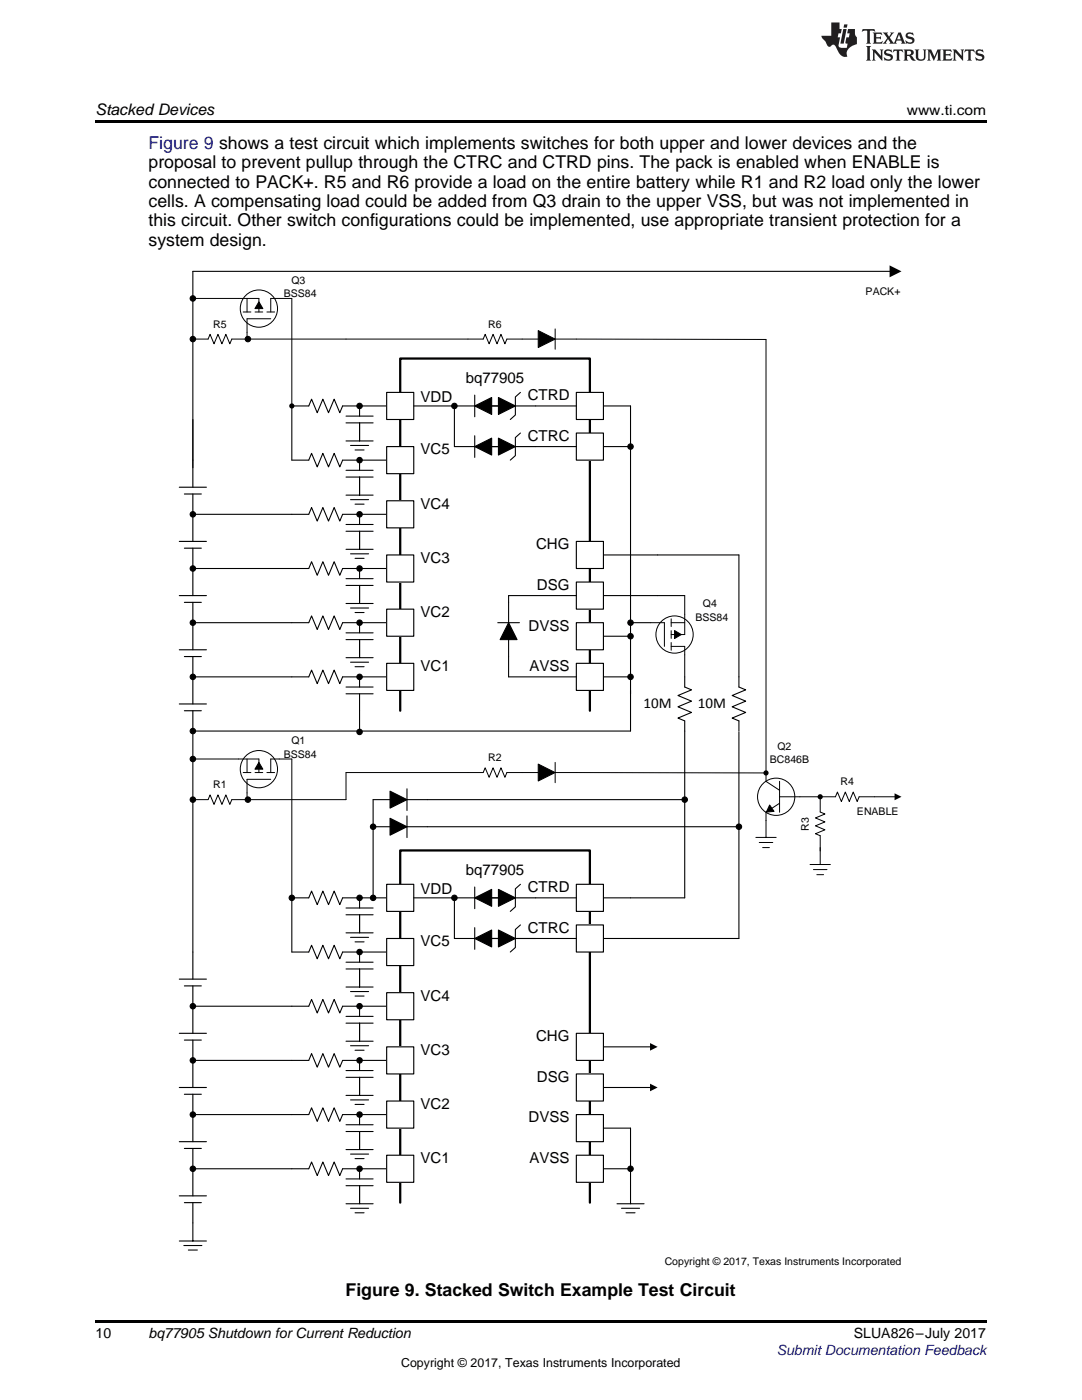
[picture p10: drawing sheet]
<svg xmlns="http://www.w3.org/2000/svg" width="216mm" height="279mm" viewBox="0 0 216 279" stroke-linecap="round" stroke-linejoin="round" font-family="sans-serif">
<path d="M19 263.5h177.8v.6h-177.8z" fill="#000"/>
<path d="M79.9 141.8v-70.2h37.8v70.2" fill="none" stroke="#000" stroke-width=".45"/>
<path d="M71.7 81h5.5M71.7 91.8h5.5M71.7 102.6h5.5M71.7 113.5h5.5" fill="none" stroke="#000" stroke-width=".22"/>
<path d="M77.2 78.3h5.4v5.4h-5.4z" fill-rule="evenodd" fill="#fff"/>
<path d="M77.2 78.3h5.4v5.4h-5.4z" fill="none" stroke="#000" stroke-width=".23"/>
<path d="M77.2 89.1h5.4v5.4h-5.4z" fill-rule="evenodd" fill="#fff"/>
<path d="M77.2 89.1h5.4v5.4h-5.4z" fill="none" stroke="#000" stroke-width=".23"/>
<path d="M77.2 99.9h5.4v5.4h-5.4z" fill-rule="evenodd" fill="#fff"/>
<path d="M77.2 99.9h5.4v5.4h-5.4z" fill="none" stroke="#000" stroke-width=".23"/>
<path d="M77.2 110.8h5.4v5.4h-5.4z" fill-rule="evenodd" fill="#fff"/>
<path d="M77.2 110.8h5.4v5.4h-5.4z" fill="none" stroke="#000" stroke-width=".23"/>
<path d="M120.4 127h5.4M120.4 135.1h5.4" fill="none" stroke="#000" stroke-width=".22"/>
<path d="M115 124.3h5.4v5.4h-5.4z" fill-rule="evenodd" fill="#fff"/>
<path d="M115 124.3h5.4v5.4h-5.4z" fill="none" stroke="#000" stroke-width=".23"/>
<path d="M115 132.4h5.4v5.4h-5.4z" fill-rule="evenodd" fill="#fff"/>
<path d="M115 132.4h5.4v5.4h-5.4z" fill="none" stroke="#000" stroke-width=".23"/>
<path d="M71.7 124.3h5.5M71.7 135.1h5.5" fill="none" stroke="#000" stroke-width=".22"/>
<path d="M77.2 121.6h5.4v5.4h-5.4z" fill-rule="evenodd" fill="#fff"/>
<path d="M77.2 121.6h5.4v5.4h-5.4z" fill="none" stroke="#000" stroke-width=".23"/>
<path d="M77.2 132.4h5.4v5.4h-5.4z" fill-rule="evenodd" fill="#fff"/>
<g fill="none" stroke="#000" stroke-width=".23">
<path d="M35.8 97.2h5.4M36.8 98.6h3.4M38.5 91.8v5.4M38.5 98.6v9.5M35.8 118.9h5.4M35.8 108.1h5.4M36.8 109.4h3.4M38.5 109.4v9.5M35.8 129.7h5.4M36.8 131h3.4M36.8 120.2h3.4M38.5 120.2v9.5"/>
<path d="M38.5 131v9.5M77.2 132.4h5.4v5.4h-5.4zM35.8 140.5h5.4M36.8 141.8h3.4M38.5 141.8v4.1"/>
</g>
<g fill="none" stroke="#000" stroke-width=".22">
<path d="M177.8 54.2h-139.3v39.2M69 95.2h5.5M69 93.9h5.5M69 98.8h5.5M69 84.4h5.5M69 83h5.5M69 88h5.5M69.9 99.7h3.6M69.9 88.9h3.6M70.8 89.8h1.8M71.7 83v-2h-3.3l-.6 1.4-1.1-2.7-1.1 2.7-1.2-2.7-1.1 2.7-1.1-2.7-.6 1.3h-3.4v10.8h3.4l.6-1.3 1.1 2.7 1.1-2.7 1.2 2.7 1.1-2.7 1.1 2.7 .6-1.4h3.3v2.1M71.7 84.4v3.6"/>
<path d="M71.7 95.2v3.6M38.5 102.6h23.1l.6-1.3 1.1 2.7 1.1-2.7 1.2 2.7 1.1-2.7 1.1 2.7 .6-1.4h3.3v2.1M38.5 113.5h23.1l.6-1.4 1.1 2.7 1.1-2.7 1.2 2.7 1.1-2.7 1.1 2.7 .6-1.3h3.3v2M69 106h5.5M69 104.7h5.5M69 109.6h5.5M69 116.8h5.5M69 115.5h5.5M69.9 110.5h3.6M70.8 100.6h1.8M70.8 111.4h1.8M71.7 106v3.6"/>
<path d="M71.7 116.8v3.6M120.4 110.8h10.8M120.4 118.9h10.8M38.5 124.3h23.1l.6-1.4 1.1 2.7 1.1-2.7 1.2 2.7 1.1-2.7 1.1 2.7 .6-1.3h3.3v2M38.5 135.1h23.1l.6-1.4 1.1 2.7 1.1-2.7 1.2 2.7 1.1-2.7 1.1 2.7 .6-1.3h3.3v2M69 120.4h5.5M69 127.6h5.5M69 126.3h5.5M69 131.3h5.5M69 138.5h5.5M69 137.1h5.5M69.9 121.3h3.6"/>
<path d="M69.9 132.2h3.6M70.8 122.2h1.8M70.8 133.1h1.8M71.7 127.6v3.7M71.7 138.5v3.3M125.8 127v11.5"/>
<circle cx="71.7" cy="91.8" r=".54"/>
<circle cx="71.7" cy="81" r=".54"/>
<circle cx="38.5" cy="102.6" r=".54"/>
<circle cx="38.5" cy="113.5" r=".54"/>
<circle cx="71.7" cy="113.5" r=".54"/>
<circle cx="71.7" cy="102.6" r=".54"/>
<circle cx="38.5" cy="124.3" r=".54"/>
<circle cx="38.5" cy="135.1" r=".54"/>
<circle cx="71.7" cy="124.3" r=".54"/>
<circle cx="71.7" cy="135.1" r=".54"/>
<circle cx="125.8" cy="135.1" r=".54"/>
</g>
<g fill="#000">
<path d="M177.5 53l2.4 1.2-2.4 1.1z"/>
<circle cx="71.7" cy="91.8" r=".54"/>
<circle cx="71.7" cy="81" r=".54"/>
<circle cx="38.5" cy="102.6" r=".54"/>
<circle cx="38.5" cy="113.5" r=".54"/>
<circle cx="71.7" cy="113.5" r=".54"/>
<circle cx="71.7" cy="102.6" r=".54"/>
<circle cx="38.5" cy="124.3" r=".54"/>
<circle cx="38.5" cy="135.1" r=".54"/>
<circle cx="71.7" cy="124.3" r=".54"/>
<circle cx="71.7" cy="135.1" r=".54"/>
<circle cx="125.8" cy="135.1" r=".54"/>
</g>
<path d="M115 108.1h5.4v5.4h-5.4z" fill-rule="evenodd" fill="#fff"/>
<path d="M115 108.1h5.4v5.4h-5.4z" fill="none" stroke="#000" stroke-width=".23"/>
<path d="M115 116.2h5.4v5.4h-5.4z" fill-rule="evenodd" fill="#fff"/>
<path d="M115 116.2h5.4v5.4h-5.4z" fill="none" stroke="#000" stroke-width=".23"/>
<path d="M120.4 81h5.4M120.4 89.1h5.4" fill="none" stroke="#000" stroke-width=".22"/>
<path d="M115 78.3h5.4v5.4h-5.4z" fill-rule="evenodd" fill="#fff"/>
<path d="M115 78.3h5.4v5.4h-5.4z" fill="none" stroke="#000" stroke-width=".23"/>
<path d="M115 86.4h5.4v5.4h-5.4z" fill-rule="evenodd" fill="#fff"/>
<path d="M96.1 81h10.8M96.1 89.1h10.8M115 86.4h5.4v5.4h-5.4z" fill="none" stroke="#000" stroke-width=".23"/>
<g fill="#000">
<path d="M99.5 79.3l3.3 1.7-3.3 1.7z" fill-rule="evenodd"/>
<path d="M99.5 87.4l3.3 1.7-3.3 1.7z" fill-rule="evenodd"/>
<circle cx="90.7" cy="81" r=".54"/>
<circle cx="125.8" cy="89.1" r=".54"/>
<circle cx="125.8" cy="127" r=".54"/>
</g>
<g fill="none" stroke="#000" stroke-width=".22">
<path d="M99.5 79.3l3.3 1.7-3.3 1.7zM103.8 78.3l-1 .9v3.6l-1 .9M82.6 81h8.1v8.1M99.5 87.4l3.3 1.7-3.3 1.7zM103.8 86.4l-1 .9v3.6l-1 .9M106.9 81h8.1M106.9 89.1h8.1M125.8 81v46M71.7 179.2h5.5M71.7 190h5.5M71.7 200.8h5.5M71.7 211.6h5.5"/>
<circle cx="90.7" cy="81" r=".54"/>
<circle cx="125.8" cy="89.1" r=".54"/>
<circle cx="125.8" cy="127" r=".54"/>
</g>
<path d="M79.9 240v-70.3h37.8v70.3" fill="none" stroke="#000" stroke-width=".45"/>
<path d="M77.2 176.5h5.4v5.4h-5.4z" fill-rule="evenodd" fill="#fff"/>
<path d="M77.2 176.5h5.4v5.4h-5.4z" fill="none" stroke="#000" stroke-width=".23"/>
<path d="M77.2 187.3h5.4v5.4h-5.4z" fill-rule="evenodd" fill="#fff"/>
<path d="M77.2 187.3h5.4v5.4h-5.4z" fill="none" stroke="#000" stroke-width=".23"/>
<path d="M77.2 198.1h5.4v5.4h-5.4z" fill-rule="evenodd" fill="#fff"/>
<path d="M77.2 198.1h5.4v5.4h-5.4z" fill="none" stroke="#000" stroke-width=".23"/>
<path d="M77.2 208.9h5.4v5.4h-5.4z" fill-rule="evenodd" fill="#fff"/>
<path d="M77.2 208.9h5.4v5.4h-5.4z" fill="none" stroke="#000" stroke-width=".23"/>
<path d="M120.4 225.1h5.4M120.4 233.3h5.4" fill="none" stroke="#000" stroke-width=".22"/>
<path d="M115 222.4h5.4v5.4h-5.4z" fill-rule="evenodd" fill="#fff"/>
<path d="M115 222.4h5.4v5.4h-5.4z" fill="none" stroke="#000" stroke-width=".23"/>
<path d="M115 230.5h5.4v5.5h-5.4z" fill-rule="evenodd" fill="#fff"/>
<path d="M115 230.5h5.4v5.5h-5.4z" fill="none" stroke="#000" stroke-width=".23"/>
<path d="M71.7 222.4h5.5M71.7 233.3h5.5" fill="none" stroke="#000" stroke-width=".22"/>
<path d="M77.2 219.7h5.4v5.4h-5.4z" fill-rule="evenodd" fill="#fff"/>
<path d="M77.2 219.7h5.4v5.4h-5.4z" fill="none" stroke="#000" stroke-width=".23"/>
<path d="M77.2 230.5h5.4v5.5h-5.4z" fill-rule="evenodd" fill="#fff"/>
<g fill="none" stroke="#000" stroke-width=".23">
<path d="M35.8 195.4h5.4M36.8 196.8h3.4M38.5 190v5.4M38.5 196.8v9.4M35.8 217h5.4M35.8 206.2h5.4M36.8 218.4h3.4M36.8 207.6h3.4M38.5 207.6v9.4M38.5 218.4v9.4M35.8 238.7h5.4M35.8 227.8h5.4"/>
<path d="M36.8 229.2h3.4M38.5 229.2v9.5M77.2 230.5h5.4v5.5h-5.4zM36.8 240h3.4M38.5 240v4.1"/>
</g>
<g fill="none" stroke="#000" stroke-width=".22">
<path d="M38.5 145.9v44.1M69 193.4h5.5M69 192h5.5M69 197h5.5M69 182.6h5.5M69 181.2h5.5M69 186.2h5.5M69.9 197.9h3.6M69.9 187.1h3.6M70.8 198.8h1.8M70.8 188h1.8M71.7 181.2v-2h-3.3l-.6 1.3-1.1-2.7-1.1 2.7-1.2-2.7-1.1 2.7-1.1-2.7-.6 1.4h-3.4v10.8h3.4l.6-1.4 1.1 2.8 1.1-2.8 1.2 2.8 1.1-2.8 1.1 2.8 .6-1.4h3.3v2"/>
<path d="M71.7 182.6v3.6M71.7 193.4v3.6M38.5 200.8h23.1l.6-1.3 1.1 2.7 1.1-2.7 1.2 2.7 1.1-2.7 1.1 2.7 .6-1.4h3.3v2M38.5 211.6h23.1l.6-1.3 1.1 2.7 1.1-2.7 1.2 2.7 1.1-2.7 1.1 2.7 .6-1.4h3.3v2.1M69 204.2h5.5M69 202.8h5.5M69 207.8h5.5M69 215h5.5M69 213.7h5.5M69 218.6h5.5M69.9 208.7h3.6M69.9 219.5h3.6"/>
<path d="M70.8 209.6h1.8M71.7 204.2v3.6M71.7 215v3.6M120.4 208.9h9.5M120.4 217h9.5M38.5 222.4h23.1l.6-1.3 1.1 2.7 1.1-2.7 1.2 2.7 1.1-2.7 1.1 2.7 .6-1.4h3.3v2.1M38.5 233.3h23.1l.6-1.4 1.1 2.7 1.1-2.7 1.2 2.7 1.1-2.7 1.1 2.7 .6-1.3h3.3v2M69 225.8h5.5M69 224.5h5.5M69 229.4h5.5M69 236.6h5.5M69 235.3h5.5"/>
<path d="M69.9 230.3h3.6M70.8 220.4h1.8M70.8 231.2h1.8M71.7 225.8v3.6M71.7 236.6v3.6M125.8 225.1v15.1M35.8 247.7h5.4M36.7 248.6h3.6M37.6 249.5h1.8M38.5 244.1v3.6M69 240.2h5.5M69.9 241.1h3.6"/>
<path d="M70.8 242h1.8M123.1 240.2h5.4M124 241.1h3.6M124.9 242h1.8"/>
<circle cx="71.7" cy="179.2" r=".54"/>
<circle cx="71.7" cy="190" r=".54"/>
<circle cx="38.5" cy="200.8" r=".54"/>
<circle cx="38.5" cy="211.6" r=".54"/>
<circle cx="71.7" cy="211.6" r=".54"/>
<circle cx="71.7" cy="200.8" r=".54"/>
<circle cx="38.5" cy="222.4" r=".54"/>
<circle cx="38.5" cy="233.3" r=".54"/>
<circle cx="71.7" cy="222.4" r=".54"/>
<circle cx="71.7" cy="233.3" r=".54"/>
<circle cx="125.8" cy="233.3" r=".54"/>
</g>
<g fill="#000">
<path d="M129.7 208.2l1.5 .7-1.5 .8zM129.7 216.3l1.5 .7-1.5 .8z"/>
<circle cx="71.7" cy="179.2" r=".54"/>
<circle cx="71.7" cy="190" r=".54"/>
<circle cx="38.5" cy="200.8" r=".54"/>
<circle cx="38.5" cy="211.6" r=".54"/>
<circle cx="71.7" cy="211.6" r=".54"/>
<circle cx="71.7" cy="200.8" r=".54"/>
<circle cx="38.5" cy="222.4" r=".54"/>
<circle cx="38.5" cy="233.3" r=".54"/>
<circle cx="71.7" cy="222.4" r=".54"/>
<circle cx="71.7" cy="233.3" r=".54"/>
<circle cx="125.8" cy="233.3" r=".54"/>
</g>
<path d="M115 206.2h5.4v5.4h-5.4z" fill-rule="evenodd" fill="#fff"/>
<path d="M115 206.2h5.4v5.4h-5.4z" fill="none" stroke="#000" stroke-width=".23"/>
<path d="M115 214.3h5.4v5.4h-5.4z" fill-rule="evenodd" fill="#fff"/>
<path d="M115 214.3h5.4v5.4h-5.4z" fill="none" stroke="#000" stroke-width=".23"/>
<path d="M120.4 179.2h5.4M120.4 187.3h5.4" fill="none" stroke="#000" stroke-width=".22"/>
<path d="M115 176.5h5.4v5.4h-5.4z" fill-rule="evenodd" fill="#fff"/>
<path d="M115 176.5h5.4v5.4h-5.4z" fill="none" stroke="#000" stroke-width=".23"/>
<path d="M115 184.6h5.4v5.4h-5.4z" fill-rule="evenodd" fill="#fff"/>
<path d="M96.1 179.2h10.8M96.1 187.3h10.8M115 184.6h5.4v5.4h-5.4z" fill="none" stroke="#000" stroke-width=".23"/>
<g fill="#000">
<path d="M51.7 60.2l.8 1.4h-1.6zM107.4 66l3.4 1.7-3.4 1.7zM134.6 125.8l1.4 .8-1.4 .8zM51.7 152.2l.8 1.3h-1.6zM107.4 152.5l3.4 1.7-3.4 1.7zM178.5 158.3l1.4 .7-1.4 .7zM153.6 160.7l.9 1.2-1.6 .2z"/>
<path d="M94.7 89.1l3.4-1.7v3.4z" fill-rule="evenodd"/>
<path d="M94.7 81l3.4-1.7v3.4z" fill-rule="evenodd"/>
<path d="M101.5 124.3l1.7 3.3h-3.4z" fill-rule="evenodd"/>
<path d="M77.8 157.9l3.4 1.7-3.4 1.7z" fill-rule="evenodd"/>
<path d="M77.8 163.3l3.4 1.7-3.4 1.7z" fill-rule="evenodd"/>
<path d="M94.7 179.2l3.4-1.7v3.4z" fill-rule="evenodd"/>
<path d="M99.5 177.5l3.3 1.7-3.3 1.7z" fill-rule="evenodd"/>
<path d="M94.7 187.3l3.4-1.7v3.4z" fill-rule="evenodd"/>
<path d="M99.5 185.6l3.3 1.7-3.3 1.7z" fill-rule="evenodd"/>
<circle cx="38.5" cy="59.6" r=".54"/>
<circle cx="38.5" cy="67.7" r=".54"/>
<circle cx="49.5" cy="67.7" r=".54"/>
<circle cx="58.2" cy="81" r=".52"/>
<circle cx="125.8" cy="124.3" r=".54"/>
<circle cx="38.5" cy="159.6" r=".54"/>
<circle cx="38.5" cy="151.5" r=".54"/>
<circle cx="38.5" cy="145.9" r=".54"/>
<circle cx="49.5" cy="159.6" r=".54"/>
<circle cx="71.7" cy="146.1" r=".54"/>
<circle cx="136.6" cy="159.6" r=".54"/>
<circle cx="152.8" cy="154.3" r=".52"/>
<circle cx="163.7" cy="159" r=".52"/>
<circle cx="58.2" cy="179.2" r=".54"/>
<circle cx="74.5" cy="179.2" r=".54"/>
<circle cx="74.5" cy="165" r=".54"/>
<circle cx="90.7" cy="179.2" r=".54"/>
<circle cx="147.4" cy="165" r=".54"/>
</g>
<g fill="none" stroke="#000" stroke-width=".22">
<path d="M94.7 78.9v4.3M90.7 89.1h10.8M90.7 81h10.8M94.7 89.1l3.4-1.7v3.4zM94.7 81l3.4-1.7v3.4zM94.7 87v4.3M115 118.9h-13.5v16.2h13.5M131.2 110.8h16.2v26.3l1.4 .6-2.7 1.1 2.7 1.1-2.7 1.2 2.7 1.1-2.7 1.1 1.3 .6v2M131.2 118.9h5.4M99.3 124.3h4.3M101.5 124.3l1.7 3.3h-3.4zM125.8 137.8v8.1h-87.3"/>
<path d="M125.8 124.3h4.1M136.6 135.1v2l1.4 .6-2.7 1.1 2.7 1.1-2.7 1.2 2.7 1.1-2.7 1.1 1.3 .6v35.3h-10.8M71.7 141.8v4.3M77.8 157.9l3.4 1.7-3.4 1.7zM81.2 157.4v4.3M136.6 159.6h-62.1v19.6M147.4 146.1v41.2h-21.6M74.5 165h72.9M77.8 163.3l3.4 1.7-3.4 1.7zM81.2 162.8v4.4M82.6 179.2h18.9M90.7 179.2v8.1h10.8"/>
<path d="M94.7 179.2l3.4-1.7v3.4zM94.7 177v4.3M99.5 177.5l3.3 1.7-3.3 1.7zM103.8 176.5l-1 .9v3.6l-1 .9M106.9 179.2h8.1M94.7 187.3l3.4-1.7v3.4zM94.7 185.1v4.4M99.5 185.6l3.3 1.7-3.3 1.7zM103.8 184.6l-1 .9v3.6l-1 .9M106.9 187.3h8.1"/>
<circle cx="38.5" cy="59.6" r=".54"/>
<circle cx="38.5" cy="67.7" r=".54"/>
<circle cx="49.5" cy="67.7" r=".54"/>
<circle cx="125.8" cy="124.3" r=".54"/>
<circle cx="38.5" cy="159.6" r=".54"/>
<circle cx="38.5" cy="151.5" r=".54"/>
<circle cx="38.5" cy="145.9" r=".54"/>
<circle cx="49.5" cy="159.6" r=".54"/>
<circle cx="71.7" cy="146.1" r=".54"/>
<circle cx="136.6" cy="159.6" r=".54"/>
<circle cx="58.2" cy="179.2" r=".54"/>
<circle cx="74.5" cy="179.2" r=".54"/>
<circle cx="74.5" cy="165" r=".54"/>
<circle cx="90.7" cy="179.2" r=".54"/>
<circle cx="147.4" cy="165" r=".54"/>
</g>
<g fill="none" stroke="#000" stroke-width=".2">
<path d="M38.5 59.6h13.2v2.7M49.3 59.6v2.7M38.5 67.7h3l.4-1 .8 1.9 .8-1.9 .8 1.9 .8-1.9 .8 1.9 .4-.9h50.1l.4-1 .8 1.9 .8-1.9 .8 1.9 .8-1.9 .8 1.9 .3-.9h6.3M48.5 62.3h1.6M50.9 62.3h1.5M51.7 60.2l.8 1.4h-1.6zM53.3 62.3h1.5M54 63.6h-4.7v4.1M54 62.3v-2.7h4.2v21.4M107.4 66l3.4 1.7-3.4 1.7zM110.8 67.7h42v88.2l2.8 1.8M110.8 65.6v4.1"/>
<path d="M136.6 118.9v7.7h-2.7M129.9 124.3h2.7v4.7M133.9 129h2.7v6.1M133.9 124.3h2.7M133.9 123.5v1.5M133.9 125.9v1.5M133.9 128.2v1.6M134.6 125.8l1.4 .8-1.4 .8zM38.5 151.5h13.2v2.7M48.5 154.2h1.6M49.3 151.5v2.7M50.9 154.2h1.5"/>
<path d="M51.7 152.2l.8 1.3h-1.6zM53.3 154.2h1.5M54 154.2v-2.7h4.2v27.7M54 155.5h-4.7v4.1M107.4 152.5l3.4 1.7-3.4 1.7zM107.4 154.2h-6.3l-.3 .9-.8-1.9-.8 1.9-.8-1.9-.8 1.9-.8-1.9-.4 1h-27.4v5.4h-22.7l-.4 .9-.8-1.9-.8 1.9-.8-1.9-.8 1.9-.8-1.9-.4 1h-3M110.8 154.2l42 .1M110.8 152.2v4M155.6 159h11.1l.4-.9 .8 1.9 .8-1.9 .8 1.9 .7-1.9 .8 1.9 .4-1h7.3M155.6 155.9v6.2M163.7 159v3.1l.9 .4-1.9 .7 1.9 .8-1.9 .8 1.9 .8-1.9 .8 1 .4v5.7M150.8 167.1h4.1"/>
<path d="M151.5 168.1h2.7M152.2 169.2h1.3M153.6 160.7l.9 1.2-1.6 .2zM155.6 160.3l-2.8 1.8v5M161.6 172.5h4.1M162.3 173.5h2.7M163 174.6h1.3"/>
<circle cx="51.7" cy="61.6" r="3.7"/>
<circle cx="134.6" cy="126.6" r="3.7"/>
<circle cx="51.7" cy="153.5" r="3.7"/>
<circle cx="154.9" cy="159" r="3.7"/>
</g>
<path d="M19 24h177.8v.6h-177.8z" fill="#000"/>
<g fill="#231f20">
<path d="M172.1 5.8l-.1 .6 .5-.3h.5v.2v2.1l-.2 .3h1l-.2-.3v-2.1v-.2h.6l.4 .3-.1-.6zM174.1 6.5l.3 .4v1.5l-.3 .3h1.9l.1-.5a1.04 1.04 0 0 1-1.3 .1v-.6h.6l.4 .2v-.7l-.4 .2h-.6l.1-.6h.7l.4 .2-.1-.5zM176.1 6.5l.9 1.1-.9 1.1h.8l-.1-.2 .4-.7 .4 .7-.2 .2h1.6l-.2-.2 .1-.4h.9l.2 .4-.2 .2h.9l-.2-.3-.8-1.9h-.5l-.9 2.1-.7-1.1 .8-1h-.8l.1 .3-.3 .5-.4-.6 .2-.2zM179.4 6.9l.3 .9h-.7zM180.9 6.6a.63 .63 0 0 0-.2 .7 .63 .63 0 0 0 .6 .4l.6 .2 .1 .2a.75 .75 0 0 1-.7 .4 .75 .75 0 0 1-.6-.5l.1 .7 .2-.1a1.11 1.11 0 0 0 1.5-.5 1.13 1.13 0 0 0-1.3-.9l-.1-.3a1.04 1.04 0 0 1 1.2 .2l-.1-.6-.2 .1-.5-.1zM172.8 9.2l.3 .3v2.2l-.3 .4h1l-.2-.4v-2.2l.2-.3zM174 9.9l.2 .3v1.5l-.2 .4h.7l-.2-.4v-1.3l1.6 1.7v-1.9l.2-.3h-.7l.2 .3v.9l-1.2-1.2zM176.6 10a.62 .62 0 0 0-.2 .7 .62 .62 0 0 0 .6 .4l.6 .2 .1 .2a.76 .76 0 0 1-.7 .4 .76 .76 0 0 1-.6-.5l.1 .7 .1-.1a1.11 1.11 0 0 0 1.6-.6 1.13 1.13 0 0 0-1.3-.8l-.1-.3a1.04 1.04 0 0 1 1.2 .1l-.1-.5-.2 .1-.5-.2zM178.3 9.9l-.1 .6a.61 .61 0 0 1 .7-.3v1.5l-.2 .4h1l-.3-.4v-1.5a.63 .63 0 0 1 .8 .3l-.1-.6zM180.3 9.9l.2 .3v1.5l-.2 .4h.9l-.2-.2v-.7l.6 .2a.76 .76 0 0 0 1.1 .6l-1-.9a.58 .58 0 0 0 .6-.6 .58 .58 0 0 0-.5-.6zM181 10.2l.1-.1a.45 .45 0 0 1 .6 .1 .45 .45 0 0 1 .1 .5l-.8 .2zM182.5 9.9l.2 .2a2.17 2.17 0 0 0 .4 1.9 .99 .99 0 0 0 1.6-.7v-1.1l.2-.3h-.8l.2 .2a1.92 1.92 0 0 1-.2 1.7 .6 .6 0 0 1-.9-.5v-1.1l.2-.3zM185 9.9l.2 .3v1.5l-.2 .4h.7l-.2-.4v-1.4l.8 1.8 .8-1.8v1.4l-.2 .4h1l-.3-.4v-1.5l.3-.3h-.8l-.7 1.4-.6-1.4zM188 9.9l.2 .3v1.5l-.2 .4h1.8l.2-.6a1.04 1.04 0 0 1-1.3 .2v-.6h.6l.4 .1v-.6l-.4 .2h-.6l.1-.6h.7l.4 .2-.1-.5zM190.1 9.9l.2 .3v1.5l-.2 .4h.7l-.2-.4v-1.3l1.6 1.7v-1.9l.2-.3h-.7l.2 .3v.9l-1.1-1.2zM192.6 9.9l-.1 .6a.61 .61 0 0 1 .7-.3v1.5l-.2 .4h.9l-.2-.4v-1.5a.63 .63 0 0 1 .8 .3l-.2-.6zM194.9 10a.62 .62 0 0 0-.2 .7 .62 .62 0 0 0 .6 .4l.5 .2 .2 .2a.76 .76 0 0 1-.7 .4 .76 .76 0 0 1-.7-.5l.2 .7 .1-.1a1.11 1.11 0 0 0 1.5-.6 1.13 1.13 0 0 0-1.2-.8l-.1-.3a1.04 1.04 0 0 1 1.2 .1l-.2-.5-.2 .1-.5-.2z"/>
<path d="M165.9 4.5v2.6h-2l.1 .4 .8 .9a.91 .91 0 0 0 .9 .9 .56 .56 0 0 1 .5-.4 .56 .56 0 0 1 .5 .3l.4 .8a1.53 1.53 0 0 0 2 1.3 1.54 1.54 0 0 1 1-2.1l.9-.4-.1-1.4a1.52 1.52 0 0 1-.3-1.6h-1.4l-.2 .9h.5l-.1 .8h-.5l-.2 .9v.2l.4 .1-.1 .9a1.93 1.93 0 0 1-1.7-.3l.3-1.8h-.4l.1-.8h.5l.2-.9h-.5v-1.3zM168.3 5.8l-.6 2.9h.7l.5-2.9zM168.4 4.9l-.1 .6h.7l.1-.6z"/>
</g>
<text font-size="3.5" fill="#00f" x="29.6" y="29.7">Figure 9 shows a test circuit which implements switches for both upper and lower devices and the</text>
<g font-size="3.5">
<text x="29.6" y="33.5">proposal to prevent pullup through the CTRC and CTRD pins. The pack is enabled when ENABLE is</text>
<text x="29.6" y="37.4">connected to PACK+. R5 and R6 provide a load on the entire battery while R1 and R2 load only the lower</text>
<text x="29.6" y="41.3">cells. A compensating load could be added from Q3 drain to the upper VSS, but was not implemented in</text>
<text x="29.6" y="45.2">this circuit. Other switch configurations could be implemented, use appropriate transient protection for a</text>
<text x="29.6" y="49.1">system design.</text>
<text x="69" y="258.6">Figure 9. Stacked Switch Example Test Circuit</text>
</g>
<text font-size="3.2" x="19" y="23">Stacked Devices</text>
<g font-size="3">
<text x="92.9" y="76.5">bq77905</text>
<text x="83.9" y="80.2">VDD</text>
<text x="105.3" y="79.9">CTRD</text>
<text x="105.3" y="88">CTRC</text>
<text x="83.9" y="90.7">VC5</text>
<text x="83.9" y="101.5">VC4</text>
<text x="83.9" y="112.3">VC3</text>
<text x="107" y="109.6">CHG</text>
<text x="107.1" y="117.7">DSG</text>
<text x="83.9" y="123.1">VC2</text>
<text x="105.5" y="125.8">DVSS</text>
<text x="83.9" y="134">VC1</text>
<text x="105.6" y="134">AVSS</text>
<text x="128.4" y="141.4">10M</text>
<text x="139.2" y="141.4">10M</text>
<text x="83.9" y="178.4">VDD</text>
<text x="92.9" y="174.7">bq77905</text>
<text x="105.3" y="178.1">CTRD</text>
<text x="83.9" y="188.9">VC5</text>
<text x="105.3" y="186.2">CTRC</text>
<text x="83.9" y="199.7">VC4</text>
<text x="107" y="207.8">CHG</text>
<text x="83.9" y="210.5">VC3</text>
<text x="107.1" y="215.9">DSG</text>
<text x="83.9" y="221.3">VC2</text>
<text x="105.5" y="224">DVSS</text>
<text x="83.9" y="232.1">VC1</text>
<text x="105.6" y="232.1">AVSS</text>
</g>
<g font-size="2.8">
<text x="180.9" y="23">www.ti.com</text>
<text x="19" y="267">10</text>
<text x="29.6" y="267.1">bq77905 Shutdown for Current Reduction</text>
<text x="170.4" y="267.1">SLUA826–July 2017</text>
</g>
<text font-size="2.8" fill="#00f" x="155" y="270.4">Submit Documentation Feedback</text>
<text font-size="2.5" x="80" y="272.7">Copyright © 2017, Texas Instruments Incorporated</text>
<g font-size="2.1">
<text x="56.6" y="59.3">BSS84</text>
<text x="58.1" y="56.6">Q3</text>
<text x="172.7" y="58.8">PACK+</text>
<text x="42.5" y="65.4">R5</text>
<text x="97.4" y="65.4">R6</text>
<text x="138.8" y="123.9">BSS84</text>
<text x="140.3" y="121.2">Q4</text>
<text x="58.1" y="148.5">Q1</text>
<text x="155.1" y="149.6">Q2</text>
<text x="56.6" y="151.2">BSS84</text>
<text x="97.4" y="151.9">R2</text>
<text x="153.6" y="152.2">BC846B</text>
<text x="42.5" y="157.3">R1</text>
<text x="167.7" y="156.8">R4</text>
<text x="161.4" y="165.8" transform="rotate(-90 161.4 165.8)">R3</text>
<text x="171" y="162.7">ENABLE</text>
<text x="132.6" y="252.5">Copyright © 2017, Texas Instruments Incorporated</text>
</g>
</svg>
